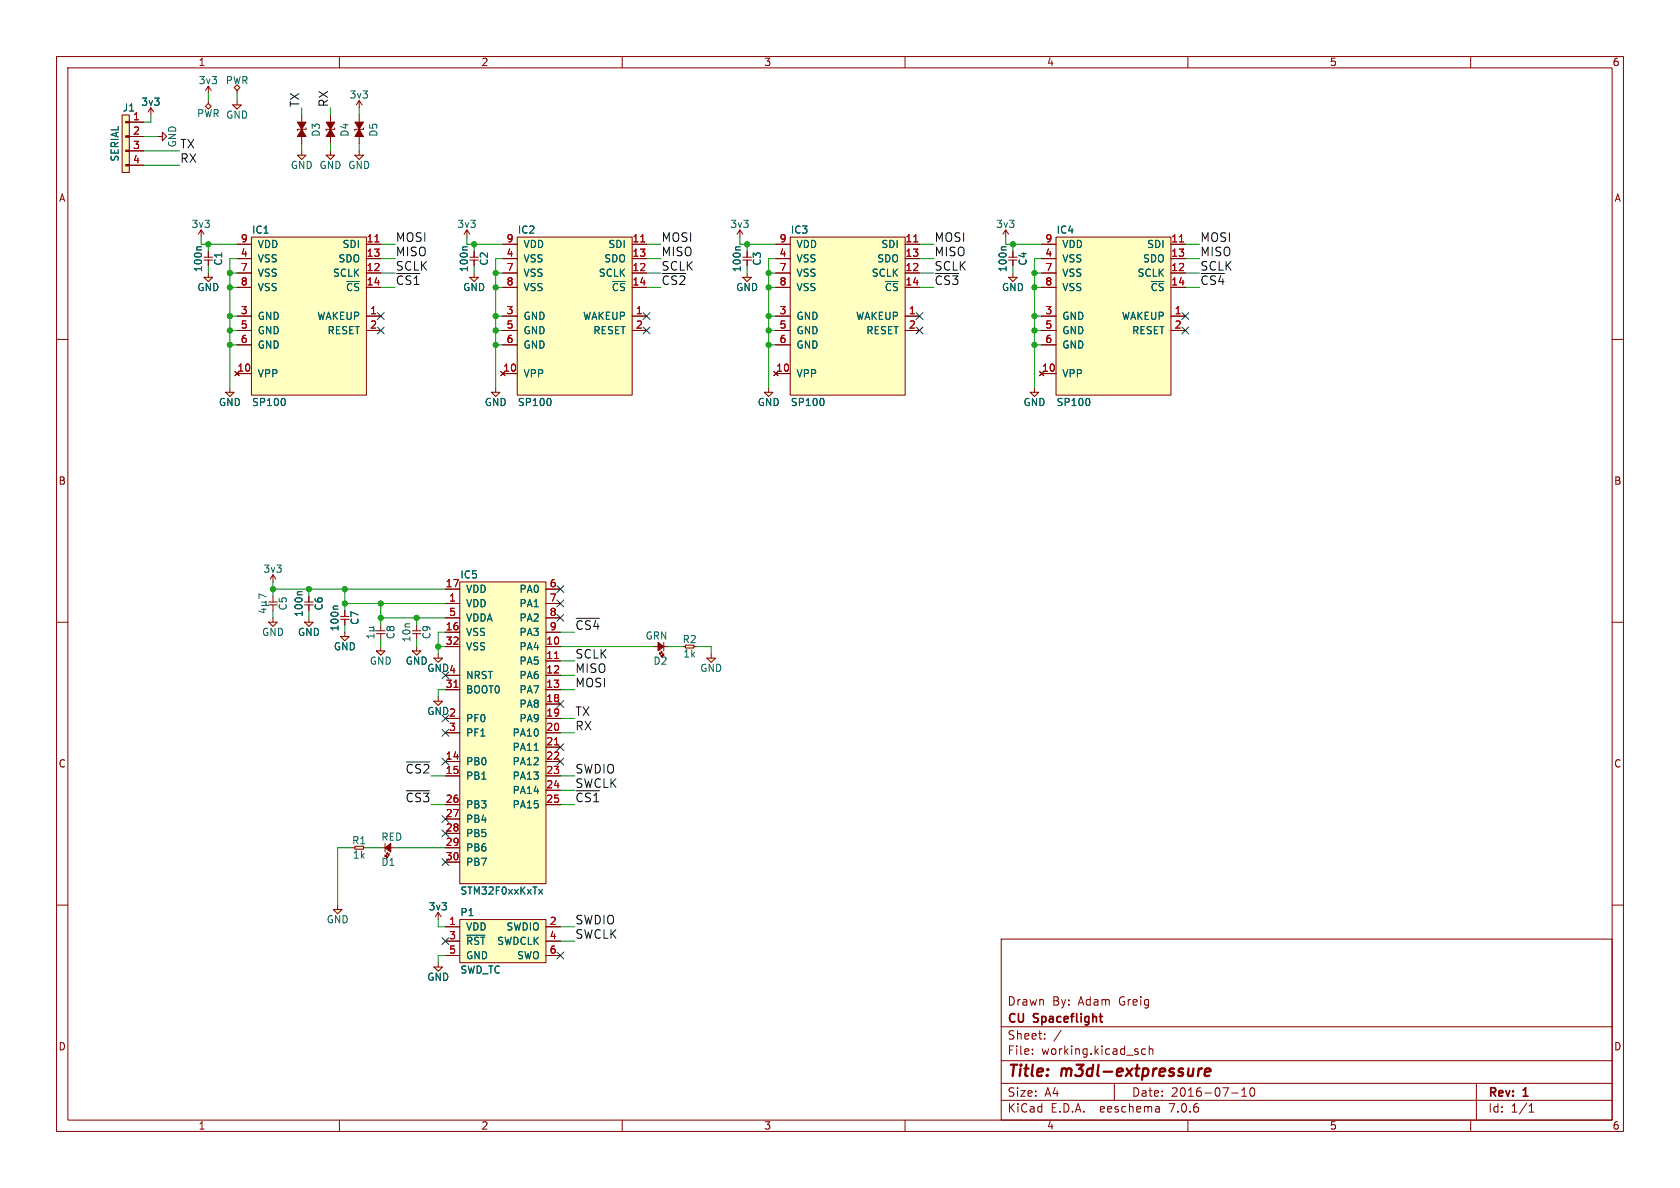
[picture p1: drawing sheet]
<svg xmlns="http://www.w3.org/2000/svg" width="297mm" height="210mm" viewBox="0 0 297 210" stroke-linecap="round" stroke-linejoin="round" font-family="sans-serif">
<g fill="none" stroke="#840000" stroke-width=".18">
<path d="M10 10h277v190h-277zM12 12h273v186h-273zM60 10v2M110 10v2M160 10v2M210 10v2M260 10v2M10 60h2M285 60h2M10 110h2M121.2 114h1.5v.6h-1.5zM285 110h2"/>
<path d="M10 160h2M285 160h2M177 166h108v32h-108zM60 198v2M110 198v2M160 198v2M177 194.5h108M177 191.5h108M177 187.5h108M177 181.5h108M182.5 186.3v.1M182.5 185.5v.1"/>
<path d="M184.7 183.6v.1M184.7 182.8v.1M187.6 182.1l-1.3 2M197 191.5v3M202.5 185.5l-.4-.1-.3 .3v.4l.2 .2h.5M203.2 185.5l.2-.1 .3 .1 .1 .9M203.2 184.9v1.5M204.9 195.7l.1 .9M205 196.5l-.2 .1M205 196h-.2M210 198v2M217.7 193.2h1.2"/>
<path d="M219.5 193.8h.9M219.5 192.7l.5-.4v1.5M221.2 192.4l.1-.1a.81 .81 0 0 1 .6 .6 .81 .81 0 0 1-.3 .8l-.1 .1a.81 .81 0 0 1-.6-.6 .81 .81 0 0 1 .3-.8zM260 198v2M261 191.5v6.5M270.3 196.6h.9M270.3 195.5l.4-.4v1.5"/>
</g>
<path d="M212.5 188.9l-.4 .1-.2 .3M213 189.5l1-.1-.1-.4-.5-.1-.3 .3-.1 .9 .2 .1 .6-.1" fill="none" stroke="#840000" stroke-width=".4"/>
<path d="M194.3 179.7h.6M194.6 180.6l.3 .1" fill="none" stroke="#840000" stroke-width=".3"/>
<path d="M121.2 114h1.5v.6h-1.5z" fill="#ffffc2" stroke="#ffffc2" stroke-width=".18"/>
<path d="M125 116.3h1.5l-.8 .8z" fill="#ffffc2"/>
<path d="M131.3 45.5h1.5M131.3 46h1.5M132.1 44.5v1M132.1 46v1M125 116.3h1.5l-.8 .8zM125.7 115.6v.7" fill="none" stroke="#840000" stroke-width=".18"/>
<path d="M130.9 43.6h-.7l-.2 .2" fill="none" stroke="#006464" stroke-width=".18"/>
<path d="M76.7 124h1.5l-.7 .7z" fill="#ffffc2"/>
<g fill="none" stroke="#840000" stroke-width=".18">
<path d="M88.9 55.9h2.5M88.9 43.2h2.5M88.9 48.3h2.5M88.9 45.7h2.5M88.9 50.8h2.5M88.9 58.4h2.5M91.4 41.9h20.4v28h-20.4zM111.8 55.9h2.5M111.8 43.2h2.5M111.8 48.3h2.5M111.8 45.7h2.5M111.8 50.8h2.5"/>
<path d="M111.8 58.4h2.5M88.9 66h2.5M88.9 61h2.5M76.7 124h1.5l-.7 .7zM77.5 123.2v.8M78.7 163.8h2.6M78.7 166.4h2.6M78.7 168.9h2.6M81.3 162.6h15.2v7.6h-15.2zM96.5 163.8h2.6M96.5 166.4h2.6M96.5 168.9h2.6"/>
</g>
<g fill="#ffffc2" stroke="#ffffc2" stroke-width=".18">
<path d="M91.4 41.9h20.4v28h-20.4z"/>
<path d="M81.3 162.6h15.2v7.6h-15.2z"/>
</g>
<path d="M113.3 42.8h.7" fill="none" stroke="#a90000" stroke-width=".18"/>
<path d="M97.3 70.6l.1 .3-.1 .7M82.5 165.3h3.2" fill="none" stroke="#006464" stroke-width=".18"/>
<path d="M76.7 170.9h1.5l-.7 .8z" fill="#ffffc2"/>
<path d="M76.7 170.9h1.5l-.7 .8zM77.5 170.2v.7" fill="none" stroke="#840000" stroke-width=".18"/>
<path d="M41.1 18.5h1.6l-.8 .8z" fill="#ffffc2"/>
<path d="M41.1 18.5h1.6l-.8 .8zM41.9 17.8v.7M35.1 41.4l.5-.8v1.3M35.6 40.6l.5 .8M177.3 41.4l.5-.8v1.3M177.8 40.6l.5 .8M178.3 45.5h1.5M178.3 46h1.5M179.1 44.5v1M179.1 46v1" fill="none" stroke="#840000" stroke-width=".18"/>
<path d="M177.9 43.6h-.7l-.2 .2" fill="none" stroke="#006464" stroke-width=".18"/>
<path d="M178.3 49h1.5l-.7 .8z" fill="#ffffc2"/>
<g fill="none" stroke="#840000" stroke-width=".18">
<path d="M178.3 49h1.5l-.7 .8zM179.1 48.3v.7M78.7 106.7h2.6M78.7 114.3h2.6M78.7 119.4h2.6M78.7 111.8h2.6M78.7 104.1h2.6M78.7 109.2h2.6M81.3 102.9h15.2v53.3h-15.2zM96.5 106.7h2.6M96.5 114.3h2.6M96.5 116.8h2.6"/>
<path d="M96.5 119.4h2.6M96.5 111.8h2.6M96.5 104.1h2.6M96.5 109.2h2.6M78.7 121.9h2.6M78.7 134.6h2.6M78.7 137.2h2.6M78.7 127h2.6M78.7 129.5h2.6M96.5 121.9h2.6M96.5 134.6h2.6M96.5 137.2h2.6"/>
<path d="M96.5 124.5h2.6M96.5 127h2.6M96.5 129.5h2.6M96.5 132.1h2.6M96.5 139.7h2.6M78.7 142.2h2.6M78.7 144.8h2.6M78.7 147.3h2.6M78.7 149.9h2.6M78.7 152.4h2.6M96.5 142.2h2.6"/>
</g>
<path d="M81.3 102.9h15.2v53.3h-15.2z" fill="#ffffc2" stroke="#ffffc2" stroke-width=".18"/>
<path d="M98 116.4h.8M80.3 121.5h.7M98 131.7h.8" fill="none" stroke="#a90000" stroke-width=".18"/>
<path d="M94.4 132.7h.8M95.2 157.2l.7 .9M95.9 157.2l-.7 .9" fill="none" stroke="#006464" stroke-width=".18"/>
<path d="M39.9 69.3h1.5l-.8 .8z" fill="#ffffc2"/>
<path d="M58.4 20.3v1.3M58.4 24.1v1.3M59.2 22.6v.3h-1.5v.2M63.5 20.3v1.3M63.5 24.1v1.3M64.3 22.6v.3h-1.6v.2M39.9 69.3h1.5l-.8 .8zM40.6 68.6v.7" fill="none" stroke="#840000" stroke-width=".18"/>
<g fill="#840000" stroke="#840000" stroke-width=".18">
<path d="M62.7 21.6h1.6l-.8 1.3z"/>
<path d="M63.5 22.9l.8 1.2h-1.6z"/>
<path d="M57.7 21.6h1.5l-.8 1.3z"/>
<path d="M58.4 22.9l.8 1.2h-1.5z"/>
</g>
<path d="M62.7 27.4h1.6l-.8 .8z" fill="#ffffc2"/>
<path d="M62.7 27.4h1.6l-.8 .8zM63.5 26.7v.7M62.7 149.6h1.6v.5h-1.6zM64.3 149.9h.5M67.3 149.9h.8M68.1 149.1v1.5M68.6 150.6l-.3 .3h.3l-.5 .5v-.3l.2 .3h-.2M68.8 150.9l-.2 .2h.2l-.5 .5v-.2l.3 .2h-.3M69.1 149.9h.7M77 162.1l.5-.8v1.3M77.5 161.3l.5 .8" fill="none" stroke="#840000" stroke-width=".18"/>
<path d="M68.1 149.9l1-.8v1.5z" fill="#840000" stroke="#840000" stroke-width=".18"/>
<path d="M62.7 149.6h1.6v.5h-1.6z" fill="#ffffc2" stroke="#ffffc2" stroke-width=".18"/>
<path d="M58.9 160.8h1.6l-.8 .7z" fill="#ffffc2"/>
<g fill="none" stroke="#840000" stroke-width=".18">
<path d="M63 18.5l.5-.7v1.3M63.5 17.8l.5 .7M41.9 55.9h2.5M41.9 43.2h2.5M41.9 48.3h2.5M41.9 45.7h2.5M41.9 50.8h2.5M41.9 58.4h2.5M44.4 41.9h20.4v28h-20.4zM64.8 55.9h2.5M64.8 43.2h2.5M64.8 48.3h2.5"/>
<path d="M64.8 45.7h2.5M64.8 50.8h2.5M64.8 58.4h2.5M41.9 66h2.5M41.9 61h2.5M58.9 160.8h1.6l-.8 .7zM59.7 160v.8"/>
</g>
<path d="M44.4 41.9h20.4v28h-20.4z" fill="#ffffc2" stroke="#ffffc2" stroke-width=".18"/>
<path d="M66.3 42.8h.7" fill="none" stroke="#a90000" stroke-width=".18"/>
<path d="M50.3 70.6l.1 .3-.1 .7" fill="none" stroke="#006464" stroke-width=".18"/>
<path d="M83.1 49h1.5l-.8 .8z" fill="#ffffc2"/>
<path d="M82 41.4l.5-.8v1.3M82.5 40.6l.6 .8M83.1 49h1.5l-.8 .8zM83.1 45.5h1.5M83.1 46h1.5M83.8 44.5v1M83.8 46v1M83.8 48.3v.7" fill="none" stroke="#840000" stroke-width=".18"/>
<path d="M82.6 43.6h-.6l-.2 .2" fill="none" stroke="#006464" stroke-width=".18"/>
<path d="M36.3 18.8l.5-.5 .5 .5-.5 .5z" fill="#ffffc2"/>
<path d="M36.3 18.8l.5-.5 .5 .5-.5 .5zM36.8 17.8v.5" fill="none" stroke="#840000" stroke-width=".18"/>
<path d="M66.5 115.1h1.6l-.8 .7z" fill="#ffffc2"/>
<path d="M36.1 45.5h1.5M36.1 46h1.5M36.8 44.5v1M36.8 46v1M66.5 115.1h1.6l-.8 .7zM67.3 114.3v.8" fill="none" stroke="#840000" stroke-width=".18"/>
<path d="M35.6 43.6h-.6l-.2 .2" fill="none" stroke="#006464" stroke-width=".18"/>
<path d="M36.1 49h1.5l-.8 .8z" fill="#ffffc2"/>
<path d="M26.2 19.8l.5-.7v1.2M26.7 19.1l.5 .7M21.6 20.3h1.3v10.2h-1.3zM22.9 21.6h2.5M22.9 24.1h2.5M22.9 26.7h2.5M22.9 29.2h2.5M36.1 49h1.5l-.8 .8zM36.8 48.3v.7" fill="none" stroke="#840000" stroke-width=".18"/>
<path d="M21.6 20.3h1.3v10.2h-1.3z" fill="#ffffc2" stroke="#ffffc2" stroke-width=".18"/>
<g fill="#840000" stroke="#840000" stroke-width=".18">
<path d="M22.2 29.1h.7v.2h-.7z"/>
<path d="M22.2 26.5h.7v.3h-.7z"/>
<path d="M22.2 24h.7v.3h-.7z"/>
<path d="M22.2 21.5h.7v.2h-.7z"/>
</g>
<path d="M28.7 23.4l.8 .7-.8 .8z" fill="#ffffc2"/>
<path d="M27.9 24.1h.8M28.7 23.4l.8 .7-.8 .8zM53.3 20.3v1.3M53.3 24.1v1.3M54.1 22.6v.3h-1.5v.2" fill="none" stroke="#840000" stroke-width=".18"/>
<g fill="#840000" stroke="#840000" stroke-width=".18">
<path d="M52.6 21.6h1.5l-.8 1.3z"/>
<path d="M53.3 22.9l.8 1.2h-1.5z"/>
</g>
<path d="M52.6 27.4h1.5l-.8 .8z" fill="#ffffc2"/>
<path d="M52.6 27.4h1.5l-.8 .8zM53.3 26.7v.7" fill="none" stroke="#840000" stroke-width=".18"/>
<path d="M41.9 15l.5 .5-.5 .5-.5-.5z" fill="#ffffc2"/>
<g fill="none" stroke="#840000" stroke-width=".18">
<path d="M36.3 16l.5-.8v1.3M36.8 15.2l.5 .8M41.9 15l.5 .5-.5 .5-.5-.5zM41.9 16v.5M184.1 55.9h2.6M184.1 43.2h2.6M184.1 48.3h2.6M184.1 45.7h2.6M184.1 50.8h2.6M184.1 58.4h2.6M186.7 41.9h20.3v28h-20.3zM207 55.9h2.5"/>
<path d="M207 43.2h2.5M207 48.3h2.5M207 45.7h2.5M207 50.8h2.5M207 58.4h2.5M184.1 66h2.6M184.1 61h2.6"/>
</g>
<path d="M186.7 41.9h20.3v28h-20.3z" fill="#ffffc2" stroke="#ffffc2" stroke-width=".18"/>
<path d="M208.5 42.8h.7" fill="none" stroke="#a90000" stroke-width=".18"/>
<path d="M192.5 70.6l.2 .3-.2 .7" fill="none" stroke="#006464" stroke-width=".18"/>
<path d="M182.1 69.3h1.5l-.7 .8z" fill="#ffffc2"/>
<path d="M182.1 69.3h1.5l-.7 .8zM182.9 68.6v.7" fill="none" stroke="#840000" stroke-width=".18"/>
<path d="M86.9 69.3h1.5l-.8 .8z" fill="#ffffc2"/>
<path d="M86.9 69.3h1.5l-.8 .8zM87.6 68.6v.7" fill="none" stroke="#840000" stroke-width=".18"/>
<path d="M131.3 49h1.5l-.7 .8z" fill="#ffffc2"/>
<path d="M131.3 49h1.5l-.7 .8zM132.1 48.3v.7M72.9 111.5h1.5M72.9 112h1.5M73.7 110.5v1M73.7 112v1" fill="none" stroke="#840000" stroke-width=".18"/>
<path d="M72.9 115.1h1.5l-.7 .7z" fill="#ffffc2"/>
<path d="M72.9 115.1h1.5l-.7 .7zM73.7 114.3v.8" fill="none" stroke="#840000" stroke-width=".18"/>
<path d="M53.8 110h1.6l-.8 .7z" fill="#ffffc2"/>
<path d="M53.8 110h1.6l-.8 .7zM53.8 106.4h1.6M53.8 106.9h1.6M54.6 105.4v1M54.6 106.9v1.1M54.6 109.2v.8" fill="none" stroke="#840000" stroke-width=".18"/>
<path d="M53.4 104.6h-.7l-.1 .2" fill="none" stroke="#006464" stroke-width=".18"/>
<path d="M47.5 110h1.5l-.7 .7z" fill="#ffffc2"/>
<path d="M47.5 110h1.5l-.7 .7zM48.3 109.2v.8" fill="none" stroke="#840000" stroke-width=".18"/>
<path d="M76.7 116.3h1.5l-.7 .8z" fill="#ffffc2"/>
<path d="M76.7 116.3h1.5l-.7 .8zM77.5 115.6v.7" fill="none" stroke="#840000" stroke-width=".18"/>
<path d="M135.1 69.3h1.6l-.8 .8z" fill="#ffffc2"/>
<g fill="none" stroke="#840000" stroke-width=".18">
<path d="M137.2 55.9h2.5M137.2 43.2h2.5M137.2 48.3h2.5M137.2 45.7h2.5M137.2 50.8h2.5M137.2 58.4h2.5M139.7 41.9h20.3v28h-20.3zM160 55.9h2.6M160 43.2h2.6M160 48.3h2.6M160 45.7h2.6M160 50.8h2.6"/>
<path d="M160 58.4h2.6M135.1 69.3h1.6l-.8 .8zM135.9 68.6v.7M137.2 66h2.5M137.2 61h2.5M47.5 106.4h1.5M47.5 106.9h1.5M47.8 102.4l.5-.8v1.3M48.3 101.6l.5 .8M48.3 105.4v1M48.3 106.9v1.1M60.2 109h1.5"/>
<path d="M60.2 109.5h1.5M61 108v1M61 109.5v1"/>
</g>
<path d="M139.7 41.9h20.3v28h-20.3z" fill="#ffffc2" stroke="#ffffc2" stroke-width=".18"/>
<path d="M161.5 42.8h.8" fill="none" stroke="#a90000" stroke-width=".18"/>
<path d="M145.6 70.6l.1 .3-.1 .7M46.2 107.7h.9M46.2 107h1.3M46.2 106.4h.7M46.6 107.5v.8l-.9-.3M46.9 106.4l.2 .2v.3l-.2 .1M47.1 106.3l-.2 .1M47.1 105.5l-1.3-.5v.8M59.8 107.1h-.7l-.2 .2" fill="none" stroke="#006464" stroke-width=".18"/>
<path d="M60.2 112.5h1.5l-.7 .8z" fill="#ffffc2"/>
<path d="M130.3 41.4l.5-.8v1.3M130.8 40.6l.5 .8M60.2 112.5h1.5l-.7 .8zM61 111.8v.7" fill="none" stroke="#840000" stroke-width=".18"/>
<path d="M57.7 27.4h1.5l-.8 .8z" fill="#ffffc2"/>
<g fill="none" stroke="#840000" stroke-width=".18">
<path d="M22.9 21.6h2.5M22.9 24.1h2.5M22.9 26.7h2.5M22.9 29.2h2.5M57.7 27.4h1.5l-.8 .8zM58.4 26.7v.7M36.8 44.5v1M36.8 46v1M41.9 55.9h2.5M41.9 43.2h2.5M41.9 48.3h2.5M41.9 45.7h2.5"/>
<path d="M41.9 50.8h2.5M41.9 58.4h2.5M64.8 55.9h2.5M64.8 43.2h2.5M64.8 48.3h2.5M64.8 45.7h2.5M64.8 50.8h2.5M64.8 58.4h2.5M83.8 44.5v1M83.8 46v1M88.9 55.9h2.5M88.9 43.2h2.5"/>
<path d="M88.9 48.3h2.5M88.9 45.7h2.5M88.9 50.8h2.5M88.9 58.4h2.5M111.8 55.9h2.5M111.8 43.2h2.5M111.8 48.3h2.5M111.8 45.7h2.5M111.8 50.8h2.5M111.8 58.4h2.5M132.1 44.5v1M132.1 46v1"/>
<path d="M137.2 55.9h2.5M137.2 43.2h2.5M137.2 48.3h2.5M137.2 45.7h2.5M137.2 50.8h2.5M137.2 58.4h2.5M160 55.9h2.6M160 43.2h2.6M160 48.3h2.6M160 45.7h2.6M160 50.8h2.6M160 58.4h2.6"/>
<path d="M179.1 44.5v1M179.1 46v1M184.1 55.9h2.6M184.1 43.2h2.6M184.1 48.3h2.6M184.1 45.7h2.6M184.1 50.8h2.6M184.1 58.4h2.6M207 55.9h2.5M207 43.2h2.5M207 48.3h2.5M207 45.7h2.5"/>
<path d="M207 50.8h2.5M207 58.4h2.5M41.9 66h2.5M41.9 61h2.5M88.9 66h2.5M88.9 61h2.5M137.2 66h2.5M137.2 61h2.5M184.1 66h2.6M184.1 61h2.6M54.6 105.4v1M54.6 106.9v1.1"/>
<path d="M61 108v1M61 109.5v1M66.5 111.5h1.6M66.5 112h1.6M67.3 110.5v1M67.3 112v1M78.7 114.3h2.6M78.7 106.7h2.6M78.7 119.4h2.6M78.7 111.8h2.6M78.7 104.1h2.6M78.7 109.2h2.6"/>
<path d="M96.5 114.3h2.6M96.5 106.7h2.6M96.5 116.8h2.6M96.5 119.4h2.6M96.5 111.8h2.6M96.5 104.1h2.6M96.5 109.2h2.6M115.6 114.3h.7M116.6 115.3l.2 .3h-.2l.5 .5v-.3l-.3 .3h.3M116.8 115.1l.3 .2h-.3l.5 .5v-.2l-.2 .2h.2M117.3 113.5v1.6M117.3 114.3h.8"/>
<path d="M78.7 121.9h2.6M78.7 134.6h2.6M78.7 137.2h2.6M78.7 127h2.6M78.7 129.5h2.6M96.5 121.9h2.6M96.5 134.6h2.6M96.5 137.2h2.6M96.5 124.5h2.6M96.5 127h2.6M96.5 129.5h2.6M96.5 132.1h2.6"/>
<path d="M96.5 139.7h2.6M78.7 142.2h2.6M78.7 144.8h2.6M78.7 147.3h2.6M78.7 149.9h2.6M78.7 152.4h2.6M96.5 142.2h2.6M78.7 163.8h2.6M78.7 166.4h2.6M78.7 168.9h2.6M96.5 163.8h2.6M96.5 166.4h2.6"/>
<path d="M96.5 168.9h2.6"/>
</g>
<g fill="none" stroke="#006464" stroke-width=".18">
<path d="M35.6 43.6h-.6l-.2 .2M82.6 43.6h-.6l-.2 .2M130.9 43.6h-.7l-.2 .2M177.9 43.6h-.7l-.2 .2M50.3 70.6l.1 .3-.1 .7M97.3 70.6l.1 .3-.1 .7M145.6 70.6l.1 .3-.1 .7M192.5 70.6l.2 .3-.2 .7M53.4 104.6h-.7l-.1 .2M59.8 107.1h-.7l-.2 .2M65.3 111.5h1.2M65.3 110.9h.6"/>
<path d="M65.9 110.9l.2 .2v.2l-.2 .2M66.1 112.1v.7M66.1 112.4h-1.3l.4 .4M66.1 110.7l-.2 .2M94.4 132.7h.8M95.2 157.2l.7 .9M95.9 157.2l-.7 .9M82.5 165.3h3.2"/>
</g>
<path d="M116.3 113.5l1 .8-1 .8z" fill="#840000" stroke="#840000" stroke-width=".18"/>
<path d="M70.1 48.3h4.1M117.1 48.3h4.1M165.4 48.3h4.1M212.3 48.3h4.2M101.9 109.3h4.1M71.8 134.7h4.1M71.8 139.8h4.1M101.9 139.8h4.1" fill="none" stroke="#0f0f0f" stroke-width=".18"/>
<g fill="none" stroke="#009600" stroke-width=".18">
<path d="M36.8 16.5v1.3M41.9 16.5v1.3M53.3 19.1v1.2M58.4 19.1v1.2M63.5 19.1v1.2M25.4 29.2h6.3M25.4 26.7h6.3M25.4 24.1h2.5M26.7 20.3v1.3h-1.3M53.3 25.4v1.3M58.4 25.4v1.3M63.5 25.4v1.3"/>
<path d="M35.6 41.9v1.3h6.3M36.8 43.2v1.3M36.8 47v1.3M40.6 48.3h1.3M40.6 58.4h1.3M40.6 50.8h1.3M40.6 55.9h1.3M41.9 45.7h-1.3v22.9M67.3 48.3h2.5M67.3 50.8h2.5M67.3 43.2h2.5M67.3 45.7h2.5"/>
<path d="M82.5 41.9v1.3h6.4M83.8 43.2v1.3M83.8 47v1.3M87.6 48.3h1.3M87.6 58.4h1.3M87.6 50.8h1.3M87.6 55.9h1.3M88.9 45.7h-1.3v22.9M114.3 48.3h2.5M114.3 50.8h2.5M114.3 43.2h2.5M114.3 45.7h2.5"/>
<path d="M130.8 41.9v1.3h6.4M132.1 43.2v1.3M132.1 47v1.3M135.9 48.3h1.3M135.9 58.4h1.3M135.9 50.8h1.3M135.9 55.9h1.3M137.2 45.7h-1.3v22.9M162.6 48.3h2.5M162.6 50.8h2.5M162.6 43.2h2.5M162.6 45.7h2.5"/>
<path d="M177.8 41.9v1.3h6.3M179.1 43.2v1.3M179.1 47v1.3M182.9 48.3h1.2M182.9 58.4h1.2M182.9 50.8h1.2M182.9 55.9h1.2M184.1 45.7h-1.2v22.9M209.5 48.3h2.6M209.5 50.8h2.6M209.5 43.2h2.6M209.5 45.7h2.6"/>
<path d="M40.6 61h1.3M87.6 61h1.3M135.9 61h1.3M182.9 61h1.2M48.3 104.1h30.4M48.3 102.9v2.5M48.3 108v1.2M54.6 104.1v1.3M54.6 108v1.2M61 106.7h17.7M61 104.1v3.9M61 110.5v1.3"/>
<path d="M67.3 109.2h11.4M67.3 106.7v3.8M67.3 113v1.3M73.7 109.2v1.3M73.7 113v1.3M77.5 114.3h1.2M78.7 111.8h-1.2v3.8M99.1 119.4h2.5M99.1 116.8h2.5M99.1 114.3h16.5M99.1 111.8h2.5M118.1 114.3h2.5"/>
<path d="M123.2 114.3h2.5v1.3M78.7 121.9h-1.2v1.3M99.1 137.2h2.5M99.1 127h2.5M99.1 139.7h2.5M99.1 129.5h2.5M99.1 121.9h2.5M62.2 149.9h-2.5v10.1M64.8 149.9h2.5M69.8 149.9h8.9M99.1 142.2h2.5M77.5 162.6v1.2h1.2"/>
<path d="M78.7 168.9h-1.2v1.3M99.1 163.8h2.5M99.1 166.4h2.5"/>
</g>
<g fill="none" stroke="#000084" stroke-width=".18">
<path d="M66.7 57.8l1.2 1.2M66.7 55.3l1.2 1.2M67.9 57.8l-1.2 1.2M67.9 55.3l-1.2 1.2M113.7 55.3l1.2 1.2M113.7 57.8l1.2 1.2M114.9 55.3l-1.2 1.2M114.9 57.8l-1.2 1.2M162 55.3l1.2 1.2M162 57.8l1.2 1.2M163.2 55.3l-1.2 1.2M163.2 57.8l-1.2 1.2"/>
<path d="M208.9 55.3l1.3 1.2M208.9 57.8l1.3 1.2M210.2 55.3l-1.3 1.2M210.2 57.8l-1.3 1.2M78.1 118.8l1.2 1.2M79.3 118.8l-1.2 1.2M98.5 108.6l1.2 1.2M98.5 106.1l1.2 1.2M98.5 103.5l1.2 1.2M99.7 108.6l-1.2 1.2M99.7 106.1l-1.2 1.2M99.7 103.5l-1.2 1.2"/>
<path d="M78.1 128.9l1.2 1.2M78.1 134l1.2 1.2M78.1 126.4l1.2 1.2M79.3 128.9l-1.2 1.2M79.3 134l-1.2 1.2M79.3 126.4l-1.2 1.2M98.5 131.5l1.2 1.2M98.5 134l1.2 1.2M98.5 123.9l1.2 1.2M99.7 131.5l-1.2 1.2M99.7 134l-1.2 1.2M99.7 123.9l-1.2 1.2"/>
<path d="M78.1 151.8l1.2 1.2M78.1 144.2l1.2 1.2M78.1 146.7l1.2 1.2M79.3 151.8l-1.2 1.2M79.3 144.2l-1.2 1.2M79.3 146.7l-1.2 1.2M78.1 165.8l1.2 1.2M79.3 165.8l-1.2 1.2M98.5 168.3l1.2 1.2M99.7 168.3l-1.2 1.2"/>
</g>
<path d="M66.3 42.8h.7M113.3 42.8h.7M161.5 42.8h.8M208.5 42.8h.7M98 116.4h.8M80.3 121.5h.7M98 131.7h.8" fill="none" stroke="#a90000" stroke-width=".18"/>
<g fill="#009600" stroke="#009600" stroke-width=".18">
<circle cx="54.6" cy="104.1" r=".46"/>
<circle cx="61" cy="104.1" r=".46"/>
<circle cx="61" cy="106.7" r=".46"/>
<circle cx="48.3" cy="104.1" r=".46"/>
<circle cx="67.3" cy="106.7" r=".46"/>
<circle cx="67.3" cy="109.2" r=".46"/>
<circle cx="77.5" cy="114.3" r=".46"/>
<circle cx="73.7" cy="109.2" r=".46"/>
<circle cx="36.8" cy="43.2" r=".46"/>
<circle cx="40.6" cy="48.3" r=".46"/>
<circle cx="40.6" cy="50.8" r=".46"/>
<circle cx="87.6" cy="55.9" r=".46"/>
<circle cx="87.6" cy="61" r=".46"/>
<circle cx="87.6" cy="58.4" r=".46"/>
<circle cx="83.8" cy="43.2" r=".46"/>
<circle cx="40.6" cy="58.4" r=".46"/>
<circle cx="40.6" cy="55.9" r=".46"/>
<circle cx="40.6" cy="61" r=".46"/>
<circle cx="179.1" cy="43.2" r=".46"/>
<circle cx="132.1" cy="43.2" r=".46"/>
<circle cx="135.9" cy="55.9" r=".46"/>
<circle cx="135.9" cy="58.4" r=".46"/>
<circle cx="135.9" cy="48.3" r=".46"/>
<circle cx="135.9" cy="61" r=".46"/>
<circle cx="135.9" cy="50.8" r=".46"/>
<circle cx="87.6" cy="50.8" r=".46"/>
<circle cx="87.6" cy="48.3" r=".46"/>
<circle cx="182.9" cy="58.4" r=".46"/>
<circle cx="182.9" cy="61" r=".46"/>
<circle cx="182.9" cy="50.8" r=".46"/>
<circle cx="182.9" cy="48.3" r=".46"/>
<circle cx="182.9" cy="55.9" r=".46"/>
</g>
<g font-size="2.8" fill="#840000">
<text x="178" y="190.9">Title:</text>
<text x="187.7" y="190.9">m3dl-extpressure</text>
</g>
<g font-size="2.1" fill="#0f0f0f">
<text x="53" y="19.1" transform="rotate(-90 53 19.1)">TX</text>
<text x="58.1" y="19.1" transform="rotate(-90 58.1 19.1)">RX</text>
<text x="31.7" y="26.4">TX</text>
<text x="31.7" y="28.9">RX</text>
<text x="69.8" y="47.9">SCLK</text>
<text x="69.8" y="42.9">MOSI</text>
<text x="69.8" y="45.4">MISO</text>
<text x="116.8" y="47.9">SCLK</text>
<text x="116.8" y="45.4">MISO</text>
<text x="116.8" y="42.9">MOSI</text>
<text x="165.1" y="47.9">SCLK</text>
<text x="165.1" y="45.4">MISO</text>
<text x="165.1" y="42.9">MOSI</text>
<text x="212.1" y="47.9">SCLK</text>
<text x="212.1" y="45.4">MISO</text>
<text x="212.1" y="42.9">MOSI</text>
<text x="69.8" y="50.5">~{CS1}</text>
<text x="116.8" y="50.5">~{CS2}</text>
<text x="165.1" y="50.5">~{CS3}</text>
<text x="212.1" y="50.5">~{CS4}</text>
<text x="101.6" y="111.4">~{CS4}</text>
<text x="101.6" y="119.1">MISO</text>
<text x="101.6" y="116.5">SCLK</text>
<text x="101.6" y="121.6">MOSI</text>
<text x="101.6" y="129.2">RX</text>
<text x="101.6" y="126.7">TX</text>
<text x="101.6" y="136.8">SWDIO</text>
<text x="101.6" y="141.9">~{CS1}</text>
<text x="101.6" y="139.4">SWCLK</text>
<text x="101.6" y="163.5">SWDIO</text>
<text x="101.6" y="166.1">SWCLK</text>
</g>
<g font-size="2.1" fill="#009600">
<text x="71.6" y="136.8">~{CS2}</text>
<text x="71.6" y="141.9">~{CS3}</text>
</g>
<g font-size="2.1" fill="#840000">
<text x="178" y="178">Drawn</text>
<text x="186" y="178">By:</text>
<text x="190.7" y="178">Adam</text>
<text x="198" y="178">Greig</text>
<text x="178" y="184">Sheet:</text>
<text x="178" y="181.2">CU</text>
<text x="182.8" y="181.2">Spaceflight</text>
<text x="178" y="186.7">File:</text>
<text x="184.1" y="186.7">working.kicad_sch</text>
<text x="178" y="196.9">KiCad</text>
<text x="178" y="194.1">Size:</text>
<text x="184.7" y="194.1">A4</text>
<text x="185.7" y="196.9">E.D.A.</text>
<text x="194.6" y="196.9">eeschema</text>
<text x="200" y="194.1">Date:</text>
<text x="207" y="196.9">7.0.6</text>
<text x="207" y="194.1">2016-07-10</text>
<text x="263" y="194.3">Rev:</text>
<text x="263" y="196.9">Id:</text>
<text x="267.1" y="196.9">1/1</text>
<text x="269.4" y="194.3">1</text>
</g>
<g font-size="1.8" fill="#840000">
<text x="35" y="11.9">1</text>
<text x="85" y="11.9">2</text>
<text x="135" y="11.9">3</text>
<text x="185" y="11.9">4</text>
<text x="235" y="11.9">5</text>
<text x="285" y="11.9">6</text>
<text x="10.3" y="35.9">A</text>
<text x="285.3" y="35.9">A</text>
<text x="10.3" y="85.9">B</text>
<text x="285.3" y="85.9">B</text>
<text x="10.3" y="135.9">C</text>
<text x="285.3" y="135.9">C</text>
<text x="10.3" y="185.9">D</text>
<text x="285.3" y="185.9">D</text>
<text x="35" y="199.9">1</text>
<text x="85" y="199.9">2</text>
<text x="135" y="199.9">3</text>
<text x="185" y="199.9">4</text>
<text x="235" y="199.9">5</text>
<text x="285" y="199.9">6</text>
</g>
<g font-size="1.8" fill="#006464">
<text x="35" y="15.1">3v3</text>
<text x="39.8" y="15.1">PWR</text>
<text x="61.7" y="17.6">3v3</text>
<text x="21.6" y="19.9">J1</text>
<text x="24.9" y="18.9">3v3</text>
<text x="34.7" y="20.9">PWR GND</text>
<text x="21.2" y="28.7" transform="rotate(-90 21.2 28.7)">SERIAL</text>
<text x="31.3" y="26.2" transform="rotate(-90 31.3 26.2)">GND</text>
<text x="56.7" y="24.3" transform="rotate(-90 56.7 24.3)">D3</text>
<text x="61.8" y="24.3" transform="rotate(-90 61.8 24.3)">D4</text>
<text x="66.9" y="24.3" transform="rotate(-90 66.9 24.3)">D5</text>
<text x="51.3" y="30.1">GND GND GND</text>
<text x="33.8" y="40.5">3v3</text>
<text x="44.5" y="41.5">IC1</text>
<text x="80.8" y="40.5">3v3</text>
<text x="91.4" y="41.5">IC2</text>
<text x="129" y="40.5">3v3</text>
<text x="139.7" y="41.5">IC3</text>
<text x="176" y="40.5">3v3</text>
<text x="186.7" y="41.5">IC4</text>
<text x="39.5" y="47.1" transform="rotate(-90 39.5 47.1)">C1</text>
<text x="45.5" y="46.6">VSS</text>
<text x="45.5" y="44">VDD</text>
<text x="59.7" y="46.6">SDO</text>
<text x="60.5" y="44">SDI</text>
<text x="86.5" y="47.1" transform="rotate(-90 86.5 47.1)">C2</text>
<text x="92.5" y="46.6">VSS</text>
<text x="92.5" y="44">VDD</text>
<text x="106.7" y="46.6">SDO</text>
<text x="107.5" y="44">SDI</text>
<text x="134.7" y="47.1" transform="rotate(-90 134.7 47.1)">C3</text>
<text x="140.7" y="46.6">VSS</text>
<text x="140.7" y="44">VDD</text>
<text x="155" y="46.6">SDO</text>
<text x="155.7" y="44">SDI</text>
<text x="181.7" y="47.1" transform="rotate(-90 181.7 47.1)">C4</text>
<text x="187.7" y="46.6">VSS</text>
<text x="187.7" y="44">VDD</text>
<text x="202" y="46.6">SDO</text>
<text x="202.7" y="44">SDI</text>
<text x="34.8" y="51.7">GND</text>
<text x="35.9" y="48.2" transform="rotate(-90 35.9 48.2)">100n</text>
<text x="45.5" y="49.1">VSS</text>
<text x="45.5" y="51.7">VSS</text>
<text x="58.8" y="49.1">SCLK</text>
<text x="61.1" y="51.7">~{CS}</text>
<text x="81.8" y="51.7">GND</text>
<text x="82.9" y="48.2" transform="rotate(-90 82.9 48.2)">100n</text>
<text x="92.5" y="49.1">VSS</text>
<text x="92.5" y="51.7">VSS</text>
<text x="105.8" y="49.1">SCLK</text>
<text x="108.1" y="51.7">~{CS}</text>
<text x="130" y="51.7">GND</text>
<text x="131.2" y="48.2" transform="rotate(-90 131.2 48.2)">100n</text>
<text x="140.7" y="49.1">VSS</text>
<text x="140.7" y="51.7">VSS</text>
<text x="154" y="49.1">SCLK</text>
<text x="156.3" y="51.7">~{CS}</text>
<text x="177" y="51.7">GND</text>
<text x="178.2" y="48.2" transform="rotate(-90 178.2 48.2)">100n</text>
<text x="187.7" y="49.1">VSS</text>
<text x="187.7" y="51.7">VSS</text>
<text x="201" y="49.1">SCLK</text>
<text x="203.3" y="51.7">~{CS}</text>
<text x="45.5" y="56.7">GND</text>
<text x="45.5" y="59.3">GND</text>
<text x="56" y="56.7">WAKEUP</text>
<text x="57.8" y="59.3">RESET</text>
<text x="92.5" y="56.7">GND</text>
<text x="92.5" y="59.3">GND</text>
<text x="103" y="56.7">WAKEUP</text>
<text x="104.8" y="59.3">RESET</text>
<text x="140.7" y="56.7">GND</text>
<text x="140.7" y="59.3">GND</text>
<text x="151.2" y="56.7">WAKEUP</text>
<text x="153.1" y="59.3">RESET</text>
<text x="187.7" y="56.7">GND</text>
<text x="187.7" y="59.3">GND</text>
<text x="198.2" y="56.7">WAKEUP</text>
<text x="200" y="59.3">RESET</text>
<text x="45.5" y="61.8">GND</text>
<text x="92.5" y="61.8">GND</text>
<text x="140.7" y="61.8">GND</text>
<text x="187.7" y="61.8">GND</text>
<text x="38.6" y="72">GND</text>
<text x="44.5" y="72">SP100</text>
<text x="45.5" y="66.9">VPP</text>
<text x="85.6" y="72">GND</text>
<text x="91.4" y="72">SP100</text>
<text x="92.5" y="66.9">VPP</text>
<text x="133.9" y="72">GND</text>
<text x="139.7" y="72">SP100</text>
<text x="140.7" y="66.9">VPP</text>
<text x="180.8" y="72">GND</text>
<text x="186.7" y="72">SP100</text>
<text x="187.7" y="66.9">VPP</text>
<text x="46.5" y="101.4">3v3</text>
<text x="81.3" y="102.5">IC5</text>
<text x="82.3" y="107.5">VDD</text>
<text x="82.3" y="105">VDD</text>
<text x="91.7" y="105">PA0</text>
<text x="91.7" y="107.5">PA1</text>
<text x="46.2" y="112.6">GND</text>
<text x="50.9" y="108" transform="rotate(-90 50.9 108)">C5</text>
<text x="52.6" y="112.6">GND</text>
<text x="53.7" y="109.2" transform="rotate(-90 53.7 109.2)">100n</text>
<text x="57.3" y="108" transform="rotate(-90 57.3 108)">C6</text>
<text x="60" y="111.7" transform="rotate(-90 60 111.7)">100n</text>
<text x="63.6" y="110.6" transform="rotate(-90 63.6 110.6)">C7</text>
<text x="70" y="113.1" transform="rotate(-90 70 113.1)">C8</text>
<text x="72.7" y="113.6" transform="rotate(-90 72.7 113.6)">10n</text>
<text x="76.3" y="113.1" transform="rotate(-90 76.3 113.1)">C9</text>
<text x="82.3" y="112.6">VSS</text>
<text x="82.3" y="110.1">VDDA</text>
<text x="91.7" y="110.1">PA2</text>
<text x="91.7" y="112.6">PA3</text>
<text x="114" y="113.3">GRN</text>
<text x="120.6" y="113.9">R2</text>
<text x="58.9" y="115.2">GND</text>
<text x="65.3" y="117.7">GND</text>
<text x="71.6" y="117.7">GND</text>
<text x="75.4" y="119">GND4</text>
<text x="82.3" y="115.2">VSS</text>
<text x="91.7" y="115.2">PA4</text>
<text x="91.7" y="117.7">PA5</text>
<text x="115.4" y="117.7">D2</text>
<text x="120.7" y="116.4">1k</text>
<text x="123.7" y="119">GND</text>
<text x="82.3" y="122.8">BOOT0</text>
<text x="82.3" y="120.2">NRST</text>
<text x="91.7" y="120.2">PA6</text>
<text x="91.7" y="122.8">PA7</text>
<text x="91.7" y="125.3">PA8</text>
<text x="82.3" y="127.9">PF0</text>
<text x="82.3" y="130.4">PF1</text>
<text x="90.5" y="130.4">PA10</text>
<text x="91.7" y="127.9">PA9</text>
<text x="82.3" y="135.5">PB0</text>
<text x="90.5" y="132.9">PA11</text>
<text x="90.5" y="135.5">PA12</text>
<text x="82.3" y="138">PB1</text>
<text x="82.3" y="143.1">PB3</text>
<text x="90.5" y="138">PA13</text>
<text x="90.5" y="140.6">PA14</text>
<text x="90.5" y="143.1">PA15</text>
<text x="62.2" y="149.5">R1</text>
<text x="67.3" y="148.8">RED</text>
<text x="82.3" y="145.6">PB4</text>
<text x="82.3" y="148.2">PB5</text>
<text x="62.3" y="152">1k</text>
<text x="67.3" y="153.3">D1</text>
<text x="82.3" y="150.7">PB6</text>
<text x="82.3" y="153.3">PB7</text>
<text x="75.7" y="161.1">3v3</text>
<text x="81.3" y="158.3">STM32F0xxKxTx</text>
<text x="57.7" y="163.4">GND</text>
<text x="81.3" y="162.2">P1</text>
<text x="82.3" y="164.7">VDD</text>
<text x="82.3" y="167.2">~{RST}SWDCLK</text>
<text x="89.4" y="164.7">SWDIO</text>
<text x="75.4" y="173.6">GND</text>
<text x="81.3" y="172.3">SWD_TC</text>
<text x="82.3" y="169.8">GND</text>
<text x="91.3" y="169.8">SWO</text>
</g>
<g font-size="1.8" fill="#a90000">
<text x="23.4" y="21.3">1</text>
<text x="23.4" y="23.9">2</text>
<text x="23.4" y="26.4">3</text>
<text x="23.4" y="29">4</text>
<text x="42.5" y="45.5">4</text>
<text x="42.5" y="42.9">9</text>
<text x="64.7" y="42.9">11</text>
<text x="64.7" y="45.5">13</text>
<text x="89.5" y="45.5">4</text>
<text x="89.5" y="42.9">9</text>
<text x="111.7" y="42.9">11</text>
<text x="111.7" y="45.5">13</text>
<text x="137.7" y="45.5">4</text>
<text x="137.7" y="42.9">9</text>
<text x="160" y="42.9">11</text>
<text x="160" y="45.5">13</text>
<text x="184.7" y="45.5">4</text>
<text x="184.7" y="42.9">9</text>
<text x="207" y="42.9">11</text>
<text x="207" y="45.5">13</text>
<text x="42.5" y="48">7</text>
<text x="42.5" y="50.5">8</text>
<text x="64.7" y="48">12</text>
<text x="64.7" y="50.5">14</text>
<text x="89.5" y="48">7</text>
<text x="89.5" y="50.5">8</text>
<text x="111.7" y="48">12</text>
<text x="111.7" y="50.5">14</text>
<text x="137.7" y="48">7</text>
<text x="137.7" y="50.5">8</text>
<text x="160" y="48">12</text>
<text x="160" y="50.5">14</text>
<text x="184.7" y="48">7</text>
<text x="184.7" y="50.5">8</text>
<text x="207" y="48">12</text>
<text x="207" y="50.5">14</text>
<text x="42.5" y="55.6">3</text>
<text x="42.5" y="58.2">5</text>
<text x="65.3" y="55.6">1</text>
<text x="65.3" y="58.2">2</text>
<text x="89.5" y="55.6">3</text>
<text x="89.5" y="58.2">5</text>
<text x="112.3" y="55.6">1</text>
<text x="112.3" y="58.2">2</text>
<text x="137.7" y="55.6">3</text>
<text x="137.7" y="58.2">5</text>
<text x="160.6" y="55.6">1</text>
<text x="160.6" y="58.2">2</text>
<text x="184.7" y="55.6">3</text>
<text x="184.7" y="58.2">5</text>
<text x="207.6" y="55.6">1</text>
<text x="207.6" y="58.2">2</text>
<text x="41.9" y="65.8">10</text>
<text x="42.5" y="60.7">6</text>
<text x="88.9" y="65.8">10</text>
<text x="89.5" y="60.7">6</text>
<text x="137.1" y="65.8">10</text>
<text x="137.7" y="60.7">6</text>
<text x="184.1" y="65.8">10</text>
<text x="184.7" y="60.7">6</text>
<text x="78.7" y="103.9">17</text>
<text x="79.3" y="106.4">1</text>
<text x="97.1" y="103.9">6</text>
<text x="97.1" y="106.4">7</text>
<text x="78.7" y="111.5">16</text>
<text x="79.3" y="109">5</text>
<text x="97.1" y="109">8</text>
<text x="97.1" y="111.5">9</text>
<text x="78.7" y="114">32</text>
<text x="96.5" y="114">10</text>
<text x="96.5" y="116.6">11</text>
<text x="96.5" y="119.1">12</text>
<text x="78.7" y="121.7">31</text>
<text x="96.5" y="121.7">13</text>
<text x="96.5" y="124.2">18</text>
<text x="75.4" y="126.6">GND2</text>
<text x="79.3" y="129.3">3</text>
<text x="96.5" y="126.7">19</text>
<text x="96.5" y="129.3">20</text>
<text x="96.5" y="131.8">21</text>
<text x="78.7" y="134.4">14</text>
<text x="78.7" y="136.9">15</text>
<text x="96.5" y="134.4">22</text>
<text x="96.5" y="136.9">23</text>
<text x="78.7" y="142">26</text>
<text x="96.5" y="139.4">24</text>
<text x="96.5" y="142">25</text>
<text x="78.7" y="144.5">27</text>
<text x="78.7" y="147.1">28</text>
<text x="78.7" y="149.6">29</text>
<text x="78.7" y="152.1">30</text>
<text x="79.3" y="163.6">1</text>
<text x="79.3" y="166.1">3</text>
<text x="97.1" y="163.6">2</text>
<text x="97.1" y="166.1">4</text>
<text x="79.3" y="168.7">5</text>
<text x="97.1" y="168.7">6</text>
</g>
</svg>
